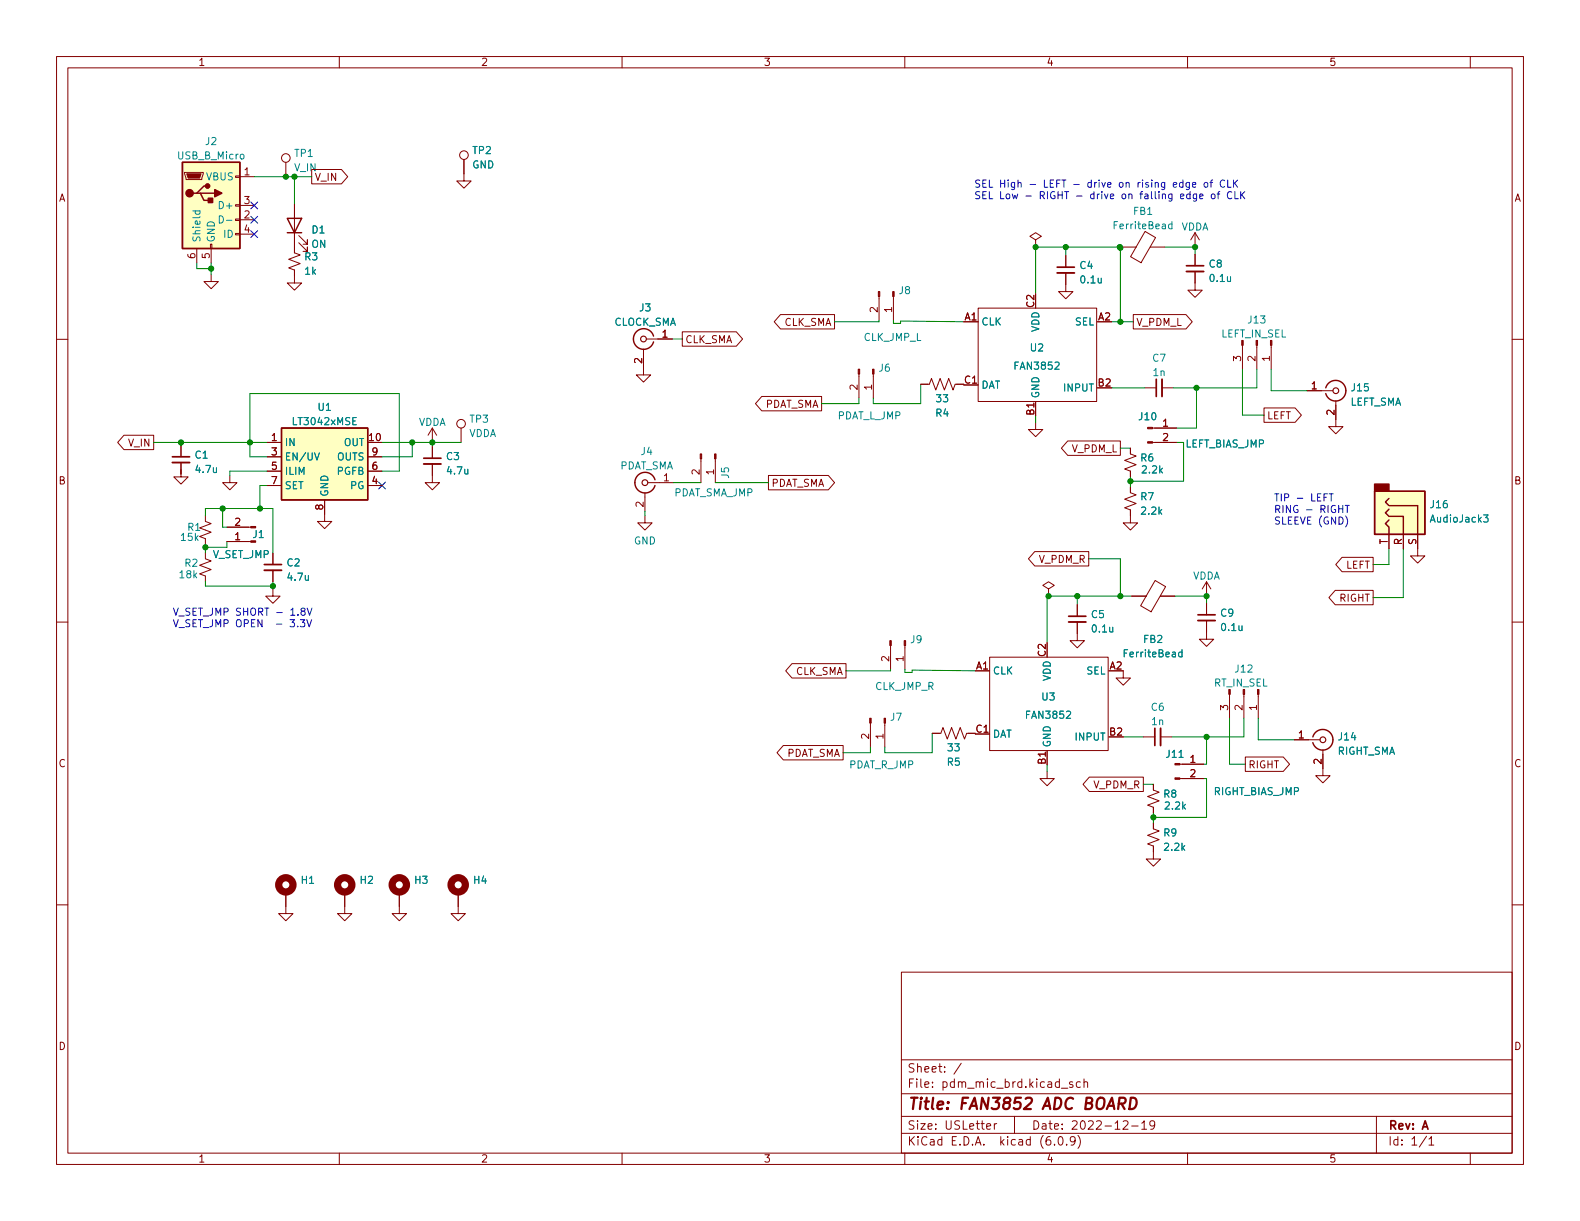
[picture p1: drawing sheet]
<svg xmlns="http://www.w3.org/2000/svg" width="279mm" height="216mm" viewBox="0 0 279 216" stroke-linecap="round" stroke-linejoin="round" font-family="sans-serif">
<g fill="none" stroke="#840000" stroke-width=".18">
<path d="M10 10h259.4v195.9h-259.4zM12 12h255.4v191.9h-255.4zM60 10v2M110 10v2M160 10v2M210 10v2M260 10v2M32.6 30.5h3.3v.2l-.2 1.1h-2.8zM41.7 38.7h.7v.3h-.7zM41.7 36.2h.7v.2h-.7zM41.7 31.1h.7v.3h-.7zM42.4 31.2h2.6"/>
<path d="M42.4 38.9h2.6M42.4 36.3h2.6M50.5 28.7v2.5M52.1 36.1v8.6l1 .4-2 .7 2 .8-2 .8 1 .4v2.2h1.2l-1.2 1.3-1.3-1.3h1.3M55.1 30h5.3l1.1 1.2-1.1 1.3h-5.3zM82 28.2v3.8h1.3l-1.3 1.3-1.2-1.3h1.2M10 60h2M34.8 43.9v2.6M37.2 43.2h.3v.7h-.3zM37.3 48.5v1.3h1.3l-1.3 1.3-1.2-1.3h1.2M37.3 43.9v2.6M41.7 41.3h.7v.2h-.7z"/>
<path d="M42.4 41.4h2.6M52.8 42.9l1.6 1.6v-.8v.8h-.8M52.8 41.7l1.6 1.5v-.8v.8h-.8M114.3 59.9h4.6M120.6 58.7h9.6l1.1 1.2-1.1 1.3h-9.6zM138 55.6h9.6v2.6h-9.6l-1.1-1.3zM155.4 52.4v4.2M158 52.4v4.2M173 54.5h20.9v16.5h-20.9zM183.1 42.4l1-.6-1-.7-1 .7 1 .6v1.3M183.1 43.7h.1M188.5 48.3v3.3h1.2l-1.2 1.2-1.3-1.2h1.3"/>
<path d="M188.5 45.2v2M198.4 43.7h2.5M200.4 55.6h9.3l1.1 1.3-1.1 1.3h-9.3zM202.5 40.9l1.8 1.1-2.5 4.5-1.9-1.1zM203.4 43.7h2.6M211.3 48v3.3h1.3l-1.3 1.3-1.2-1.3h1.2M211.3 41.1v2.6M211.3 45v2M211.3 41.1l-.7 1.3M211.3 41.1l.8 1.3M267.4 60h2M21.9 77h5.3v2.5h-5.3l-1.1-1.3z"/>
<path d="M32 78.7v2.1M47.2 78.2h2.6M76.5 75.7v2.5M76.5 79v2M76.5 75.7l-.8 1.3M76.5 75.7l.7 1.3M81.5 75.7v2.5M113.8 61.7v4.6h1.3l-1.3 1.3-1.3-1.3h1.3M134.7 70.1h10.6v2.5h-10.6l-1.1-1.2zM151.9 66.1v4.3M154.4 66.1v4.3M162.8 67.9h1.5l.4-1 .8 2.1 .7-2.1 .8 2.1 .8-2.1 .7 2.1 .4-1.1h1.5"/>
<path d="M183.1 74.7v1.2h1.3l-1.3 1.3-1.2-1.3h1.2M188.8 78h9.3v2.5h-9.3l-1.1-1.3zM199.9 79.2v1.1l1 .3-2 .8 2 .8-2 .7 1 .4v1M202.4 68.6h2.1M203.8 78.2h4.2M203.8 75.7h4.2M205.5 68.6h2M219.7 61.1v4.2M222.2 61.1v4.2M223.5 72.1h5.5l1.1 1.3-1.1 1.3h-5.5zM224.8 61.1v4.2M231.1 69.1h4.6"/>
<path d="M236.2 70.9v4.5h1.3l-1.3 1.3-1.3-1.3h1.3M32 83.1v1.2h1.3l-1.3 1.3-1.3-1.3h1.3M32 81.8v2M36.3 97.8v1l1 .4-2 .7 2 .8-2 .8 1 .4v1M36.3 91.2v1l1 .4-2 .7 2 .8-2 .8 1 .4v1M40.1 93.2h4.2M40.1 95.8h4.2M40.6 84.1v1.2h1.3l-1.3 1.3-1.2-1.3h1.2M47.2 80.8h2.6M47.2 85.9h2.6M47.2 83.3h2.6M48.3 97.8v2"/>
<path d="M57.4 88.4v3.8h1.3l-1.3 1.3-1.3-1.3h1.3M65 80.8h2.6M65 85.9h2.6M65 83.3h2.6M76.5 82v3.3h1.2l-1.2 1.3-1.3-1.3h1.3M114 91.2v1.3h1.3l-1.3 1.2-1.2-1.2h1.2M114 87.1v3.3M114.6 85.3h4.5M124 81.1v4.2M126.5 81.1v4.2M135.9 84.1h10.6l1.1 1.2-1.1 1.3h-10.6zM183 97.5h9.5v2.6h-9.5l-1.1-1.3z"/>
<path d="M199.9 86.1v1l1 .4-2 .8 2 .7-2 .8 1 .4v2.3h1.3l-1.3 1.2-1.3-1.2h1.3M237.3 98.6h5.5v2.5h-5.5l-1.1-1.3zM245.6 94.5v2.5M248.2 94.5v2.5M250.7 94.5v3.8h1.3l-1.3 1.3-1.3-1.3h1.3M10 110h2M48.3 104.1v1.3h1.2l-1.2 1.3-1.3-1.3h1.3M48.3 100.8v2.1M140.1 117.3h9.5v2.6h-9.5l-1.2-1.3zM157.5 114.1v4.3M160 114.1v4.3M175 116.2h21v16.5h-21z"/>
<path d="M185.4 104.1l1-.6-1-.6-1 .6 1 .6v1.3M185.4 105.4h.1M190.5 110v3.3h1.3l-1.3 1.3-1.3-1.3h1.3M190.5 106.9v2.1M198.6 118.6v1.3h1.3l-1.3 1.3-1.2-1.3h1.2M200.2 105.4h2.5M204.3 102.6l1.8 1.1-2.5 4.5-1.9-1.1zM205.2 105.4h2.6M213.4 109.7v3.3h1.2l-1.2 1.3-1.3-1.3h1.3M213.4 102.9v2.5M213.4 106.7v2M213.4 102.9l-.8 1.2"/>
<path d="M213.4 102.9l.7 1.2M236.1 104.4h6.7v2.5h-6.7l-1.1-1.2zM267.4 110h2M138.5 131.8h10.6v2.6h-10.6l-1.1-1.3zM153.9 127.9v4.2M156.5 127.9v4.2M164.8 129.7h1.6l.4-1 .7 2 .8-2 .7 2 .8-2 .8 2 .3-1h1.6M185.2 136.4v1.3h1.2l-1.2 1.2-1.3-1.2h1.3M192.6 137.4h9.6v2.6h-9.6l-1.1-1.3zM202.2 130.3h2M204 138.7v1l1 .4-2.1 .7 2.1 .8-2.1 .8 1.1 .3v1.1M205.2 130.3h2.1"/>
<path d="M208.6 137.7h4.3M208.6 135.1h4.3M217.4 122.8v4.2M220 122.8v4.2M220.2 133.9h6.7l1.1 1.2-1.1 1.3h-6.7zM222.5 122.8v4.2M228.9 130.8h4.5M233.9 132.6v4.6h1.3l-1.3 1.2-1.2-1.2h1.2M10 160h2M50.5 157.7v3.8h1.3l-1.3 1.3-1.2-1.3h1.2M61 157.7v3.8h1.2l-1.2 1.3-1.3-1.3h1.3M70.6 157.7v3.8h1.3l-1.3 1.3-1.3-1.3h1.3"/>
<path d="M81 157.7v3.8h1.3l-1.3 1.3-1.2-1.3h1.2M204 145.5v1.1l1 .3-2.1 .8 2.1 .8-2.1 .7 1.1 .4v2.3h1.2l-1.2 1.3-1.3-1.3h1.3M267.4 160h2M159.4 171.9h108v32h-108zM159.4 197.4h108M159.4 193.4h108M159.4 187.4h108M170 188l-1.3 1.9M174.5 199.2l.7-.2-.1-.3h-.4l-.2 .2v.7h.6M175.8 198.7v1M176.3 198.7h-.3l-.2 .3M179.4 197.4v3"/>
<path d="M187.7 192.4h1.1M189.7 191.4l-.4-.1-.2 .2 .1 .2 .5 .2v.3h-.6M191 191.4l-.4-.1-.3 .3v.4l.2 .2h.5M191.7 191.4l.2-.1 .4 .1v.9M191.7 190.8v1.5M198.6 198.3l.6-.1 .2 .1 .1 .3-1 1.1h1M200.1 199.1h1.2M201.9 198.6l.4-.4v1.5M201.9 199.7h.9M204.2 198.8l-.3 .3-.4-.1-.2-.2 .2-.6h.4l.2 .1a.99 .99 0 0 1-.3 1.4h-.3M243.4 197.4v6.5M60 203.9v2"/>
<path d="M110 203.9v2M159.4 200.4h108M160 203.9v2M186.5 202.3v.2M187.3 201h.2a.81 .81 0 0 1 .6 .6 .81 .81 0 0 1-.3 .8l-.2 .1a.81 .81 0 0 1-.6-.6 .81 .81 0 0 1 .3-.9zM188.6 202.3v.2M190.1 201.6l-.3 .3h-.3l-.2-.3 .1-.6h.4l.2 .1a.99 .99 0 0 1-.3 1.4h-.3M190.6 200.8a1.72 1.72 0 0 1 0 2.2M210 203.9v2M252.3 200.9l-1.3 1.9M252.7 201.4l.4-.4v1.5M252.7 202.5h.8"/>
<path d="M260 203.9v2"/>
<circle cx="50.5" cy="27.9" r=".76"/>
<circle cx="82" cy="27.4" r=".76"/>
<circle cx="81.5" cy="74.9" r=".76"/>
</g>
<path d="M197.8 195.2h.8a.55 .55 0 0 0 .4-.5 .55 .55 0 0 0-.3-.6h-.7l-.3 2M198.3 195.2l.6 .9M200 194.1h.4a1.08 1.08 0 0 1 .6 1.1 1.08 1.08 0 0 1-.8 .9h-.5z" fill="none" stroke="#840000" stroke-width=".4"/>
<g fill="none" stroke="#840000" stroke-width="1.3">
<circle cx="50.5" cy="156.5" r="1.27"/>
<circle cx="61" cy="156.5" r="1.27"/>
<circle cx="70.6" cy="156.5" r="1.27"/>
<circle cx="81" cy="156.5" r="1.27"/>
</g>
<path d="M186.9 48.3h3.1M209.8 48h3.1M205.5 67.1v3M30.5 81.8h3M74.9 82h3.1M46.7 100.8h3.1M189 110h3M211.8 109.7h3.1M205.2 128.8v3" fill="none" stroke="#840000" stroke-width=".33"/>
<path d="M186.9 47.2h3.1M209.8 47h3.1M204.5 67.1v3M30.5 80.8h3M46.7 99.8h3.1M74.9 81h3.1M189 109h3M211.8 108.7h3.1M204.2 128.8v3" fill="none" stroke="#840000" stroke-width=".3"/>
<g fill="#840000" stroke="#840000" stroke-width=".18">
<path d="M217.3 121.9h.3v.9h-.3z"/>
<path d="M219.8 121.9h.3v.9h-.3z"/>
<path d="M222.4 121.9h.2v.9h-.2z"/>
<path d="M202.9 78.1h.9v.3h-.9z"/>
<path d="M202.9 75.6h.9v.2h-.9z"/>
<path d="M44.3 93.1h.9v.2h-.9z"/>
<path d="M44.3 95.6h.9v.3h-.9z"/>
<path d="M219.6 60.2h.2v.9h-.2z"/>
<path d="M222.1 60.2h.3v.9h-.3z"/>
<path d="M224.7 60.2h.2v.9h-.2z"/>
<path d="M151.8 65.3h.2v.8h-.2z"/>
<path d="M154.3 65.3h.3v.8h-.3z"/>
<path d="M123.8 80.3h.3v.8h-.3z"/>
<path d="M126.4 80.3h.2v.8h-.2z"/>
<path d="M155.3 51.6h.3v.8h-.3z"/>
<path d="M157.9 51.6h.2v.8h-.2z"/>
<path d="M153.8 127h.3v.9h-.3z"/>
<path d="M156.3 127h.3v.9h-.3z"/>
<path d="M157.4 113.3h.2v.8h-.2z"/>
<path d="M159.9 113.3h.2v.8h-.2z"/>
<path d="M33 30.7h2.6l-.3 .8h-2z"/>
<path d="M207.8 137.5h.8v.3h-.8z"/>
<path d="M207.8 135h.8v.3h-.8z"/>
</g>
<g fill="#ffffc2" stroke="#ffffc2" stroke-width=".18">
<path d="M49.8 75.7h15.2v12.7h-15.2z"/>
<path d="M32.3 28.7h10.1v15.2h-10.1z"/>
<path d="M243.1 86.9h8.9v7.6h-8.9z"/>
</g>
<g fill="none" stroke="#840000" stroke-width=".25">
<path d="M32.3 28.7h10.1v15.2h-10.1zM34.8 34.2h.6l.7 1.2h1.2M35.4 34.2h2.6M36.7 32.9h-.6l-1.3 1.3h-.6M50.8 38.6h2.5l-1.2 2.5zM50.8 41.1h2.5M115.6 59.4a1.81 1.81 0 0 0-2.8-.9 1.81 1.81 0 0 0 0 2.9 1.81 1.81 0 0 0 2.8-.9M49.8 75.7h15.2v12.7h-15.2zM234.4 68.6a1.81 1.81 0 0 1 2.8-1 1.81 1.81 0 0 1 0 3 1.81 1.81 0 0 1-2.8-1M112.3 85.3a1.81 1.81 0 0 0 1.5 1.9 1.81 1.81 0 0 0 2-1.3M115.8 84.8a1.81 1.81 0 0 0-2-1.3 1.81 1.81 0 0 0-1.5 1.8M243.1 86.9h8.9v7.6h-8.9z"/>
<path d="M245.6 91.9l-.6 .7 .6 .6v1.3M245.6 90l-.6 .7 .6 .6h2.6v3.2M245.6 88.1l-.6 .7 .6 .6h5.1v5.1M232.2 130.3a1.81 1.81 0 0 1 2.7-1 1.81 1.81 0 0 1 0 3 1.81 1.81 0 0 1-2.7-1"/>
</g>
<path d="M34.1 37.3h1.3M34.6 37.3l-.1 .3 .3 .3 .5-.1v-.5M38.8 38.2a.64 .64 0 0 1 .7 .6 .64 .64 0 0 1-.7 .6zM40.1 39h.9M207.2 39.7l-.3-.1-.3 .3 .2 .5h.4M207.2 39.2v1.3M55.6 80.1l.5 1.2 .4-1.2M262.4 91h.8l-.5 .5 .4 .2v.5l-.2 .1-.5-.1M209 115.4l-.3-.1-.3 .2 .1 .6h.5M209 114.9v1.2" fill="none" stroke="#008484" stroke-width=".18"/>
<g fill="none" stroke="#840000" stroke-width=".2">
<circle cx="113.8" cy="59.9" r=".51"/>
<circle cx="236.2" cy="69.1" r=".51"/>
<circle cx="114" cy="85.3" r=".51"/>
<circle cx="233.9" cy="130.8" r=".51"/>
</g>
<g fill="#840000" stroke="#840000" stroke-width=".25">
<path d="M38 33.5l1.2 .7-1.2 .6z"/>
<path d="M36.8 35.1h.8v.7h-.8z"/>
<path d="M243.1 85.6h2.5v1.3h-2.5z"/>
<circle cx="33.5" cy="34.2" r=".63"/>
<circle cx="36.7" cy="32.9" r=".38"/>
</g>
<g fill="none" stroke="#0000c2" stroke-width=".18">
<path d="M209.2 32.3h-.4l-.2 .2 .1 .5h.5M209.2 31.8v1.3M210.3 32.3v1l-.2 .2h-.3M210.3 32.3h-.3l-.3 .2 .1 .5h.5M210.4 34.4l-.3-.1-.3 .2 .2 .6h.4M210.4 33.9v1.3M210.9 32.7l.6-.1-.1-.3h-.3l-.2 .1v.6h.5M211.6 34.3v1l-.2 .3-.3-.1M211.6 34.4l-.4-.1-.2 .2 .1 .6h.5M212.1 34.7l.6-.1v-.2l-.4-.1-.2 .2 .1 .6h.5M213 32.3h.4l.2 .2v.4l-.2 .2-.4-.1-.1-.1zM214 32.3h.4"/>
<path d="M214.3 34.4l.3-.1 .3 .2v.4l-.3 .3-.3-.1-.1-.2zM214.4 31.8l-.3 .2v1.1M215.2 34.3h.5M215.7 33.9l-.3 .2v1.1M216.6 32a.6 .6 0 0 0-.9 .4 .6 .6 0 0 0 .6 .7l.3-.1M217.1 31.8v1.3h.6M217.8 34a.6 .6 0 0 0-.8 .4 .6 .6 0 0 0 .6 .8l.2-.2M218.1 31.8v1.3M218.3 32.4l.6 .7M218.4 33.9v1.3h.6M218.9 31.8l-.8 .8M219.4 33.9v1.3"/>
<path d="M219.6 34.4l.5 .8M220.1 33.9l-.7 .7M234.1 87.9h.5M234.7 87.3h-.6v1.3M235 87.3h.8M235.4 87.3v1.3M236.7 90h.8M237.5 89.4v1.2M237.9 89.4h.7M237.9 91.2a1.46 1.46 0 0 1 0 2M238.2 89.4v1.2M52.6 110.7v.1"/>
<path d="M53.1 109.6h.8l-.4 .5 .3 .1v.5l-.1 .1-.6-.1M53.5 108.1l-.3-.3 .1-.2 .2-.1 .3 .1 .2 .2-.1 .2-.5 .1-.2 .2v.3l.3 .2h.2l.3-.2-.1-.4-.2-.1M54.3 109.6l.4 1.2 .4-1.2M54.3 107.5l.4 1.3 .5-1.3"/>
</g>
<g fill="none" stroke="#008400" stroke-width=".18">
<path d="M45 31.2h10.1M52.1 31.2v4.9M34.8 46.5v1h2.5M37.3 46.5v2M118.9 59.9h1.7M155.4 56.6v.3h-7.8M158 56.6v.6h1.3v-.4l11.1 .1M188.5 43.7v1.5M196.6 56.9h3.8M198 43.7l.1 .1v13.1M198.4 43.7h-15.3v8.2M206 43.7h5.3v1.3"/>
<path d="M27.2 78.2h20M32 78.2v.5M67.6 78.2h13.9M72.9 78.2v2.6h-5.3M76.5 78.2v.8M151.9 70.4v1h-6.6M162.8 67.9v3.5h-8.4v-1M183.1 73.5v1.2M196.6 68.6h5.8M198.1 79.2h1.8M208 78.2h1.3v6.9h-9.4M211.6 68.6v7.1h-3.6"/>
<path d="M219.7 65.3v8.1h3.8M222.2 65.3v3.3h-14.7M224.8 65.3v3.8h6.3M32 83.1v.7M36.3 91.2v-1.3h12v7.9M36.3 96.3v1.5M39.4 89.9v3.3h.7M40.1 95.8v1h-3.8M47.2 80.8h-3v-11.2h26.4v13.7h-3M47.2 83.3h-6.6v.8M47.2 85.9h-1.2v4M114 90.4v.8"/>
<path d="M119.1 85.3h4.9M126.5 85.3h9.4M192.5 98.8h5.6v6.6M199.9 84.3v1.8M245.6 97v2.8h-2.8M248.2 97v8.7h-5.4M36.3 102.9v.7h12M48.3 102.9v1.2M157.5 118.4v.2h-7.9M160 118.4v.5h1.3v-.4l11.2 .1M190.5 105.4v1.5M200.2 105.4h-15v8.3"/>
<path d="M207.8 105.4h5.6v1.3M153.9 132.1v1h-4.8M164.8 129.7v3.4h-8.3v-1M185.2 135.3v1.1M198.6 130.3h3.6M202.2 138.7h1.8M212.9 137.7h.5v6.8h-9.4M213.4 130.3v4.8h-.5M217.4 127v8.1h2.8M220 127v3.3h-12.7M222.5 127v3.8h6.4M204 143.8v1.7"/>
</g>
<path d="M44.3 38.3l1.3 1.2M44.3 35.7l1.3 1.2M45.6 38.3l-1.3 1.2M45.6 35.7l-1.3 1.2M44.3 40.8l1.3 1.2M45.6 40.8l-1.3 1.2M67 85.2l1.2 1.3M68.2 85.2l-1.2 1.3" fill="none" stroke="#000084" stroke-width=".18"/>
<g fill="#008400" stroke="#008400" stroke-width=".18">
<circle cx="204" cy="144.5" r=".46"/>
<circle cx="198.1" cy="105.4" r=".46"/>
<circle cx="213.4" cy="105.4" r=".46"/>
<circle cx="32" cy="78.2" r=".46"/>
<circle cx="36.3" cy="96.8" r=".46"/>
<circle cx="48.3" cy="103.6" r=".46"/>
<circle cx="198.1" cy="43.8" r=".46"/>
<circle cx="188.5" cy="43.7" r=".46"/>
<circle cx="211.3" cy="43.7" r=".46"/>
<circle cx="198" cy="43.7" r=".46"/>
<circle cx="183.1" cy="43.7" r=".46"/>
<circle cx="199.9" cy="85.1" r=".46"/>
<circle cx="72.9" cy="78.2" r=".46"/>
<circle cx="76.5" cy="78.2" r=".46"/>
<circle cx="39.4" cy="89.9" r=".46"/>
<circle cx="46" cy="89.9" r=".46"/>
<circle cx="190.5" cy="105.4" r=".46"/>
<circle cx="185.4" cy="105.4" r=".46"/>
<circle cx="50.5" cy="31.2" r=".46"/>
<circle cx="44.2" cy="78.2" r=".46"/>
<circle cx="37.3" cy="47.5" r=".46"/>
<circle cx="52.1" cy="31.2" r=".46"/>
<circle cx="213.4" cy="130.3" r=".46"/>
<circle cx="198.1" cy="56.9" r=".46"/>
<circle cx="211.6" cy="68.6" r=".46"/>
</g>
<text font-size="2.8" fill="#840000" x="160.4" y="196.2">Title: FAN3852 ADC BOARD</text>
<g font-size="2.1" fill="#840000">
<text x="160.4" y="189.7">Sheet: /</text>
<text x="160.4" y="192.4">File: pdm_mic_brd.kicad_sch</text>
<text x="160.4" y="202.5">KiCad E.D.A. kicad (6.0.9)</text>
<text x="160.4" y="199.7">Size: USLetter</text>
<text x="182.4" y="199.7">Date: 2022-12-19</text>
<text x="245.4" y="199.7">Rev: A</text>
<text x="245.4" y="202.5">Id: 1/1</text>
</g>
<g font-size="1.8" fill="#840000">
<text x="35" y="11.6">1</text>
<text x="85" y="11.6">2</text>
<text x="135" y="11.6">3</text>
<text x="185" y="11.6">4</text>
<text x="235" y="11.6">5</text>
<text x="10.3" y="35.6">A</text>
<text x="43.2" y="31">1</text>
<text x="55.6" y="32">V_IN</text>
<text x="267.7" y="35.6">A</text>
<text x="43.2" y="38.6">2</text>
<text x="43.2" y="36.1">3</text>
<text x="43.2" y="41.1">4</text>
<text x="34.5" y="45.7" transform="rotate(-90 34.5 45.7)">6</text>
<text x="37.1" y="45.7" transform="rotate(-90 37.1 45.7)">5</text>
<text x="117.1" y="59.7">1</text>
<text x="138.5" y="57.6">CLK_SMA</text>
<text x="155.2" y="55.2" transform="rotate(-90 155.2 55.2)">2</text>
<text x="157.7" y="55.2" transform="rotate(-90 157.7 55.2)">1</text>
<text x="170.6" y="56.6">A1</text>
<text x="182.9" y="54.3" transform="rotate(-90 182.9 54.3)">C2</text>
<text x="194.2" y="56.6">A2</text>
<text x="200.9" y="57.6">V_PDM_L</text>
<text x="113.5" y="64.2" transform="rotate(-90 113.5 64.2)">2</text>
<text x="121.1" y="60.7">CLK_SMA</text>
<text x="219.5" y="63.9" transform="rotate(-90 219.5 63.9)">3</text>
<text x="222" y="63.9" transform="rotate(-90 222 63.9)">2</text>
<text x="224.5" y="63.9" transform="rotate(-90 224.5 63.9)">1</text>
<text x="151.6" y="68.9" transform="rotate(-90 151.6 68.9)">2</text>
<text x="154.2" y="68.9" transform="rotate(-90 154.2 68.9)">1</text>
<text x="170.6" y="67.8">C1</text>
<text x="194.2" y="68.3">B2</text>
<text x="231.9" y="68.8">1</text>
<text x="48" y="78">1</text>
<text x="65.3" y="78">10</text>
<text x="135.1" y="72.1">PDAT_SMA</text>
<text x="182.9" y="73.4" transform="rotate(-90 182.9 73.4)">B1</text>
<text x="205.6" y="75.4">1</text>
<text x="205.6" y="78">2</text>
<text x="224" y="74.1">LEFT</text>
<text x="236" y="73.4" transform="rotate(-90 236 73.4)">2</text>
<text x="22.8" y="79">V_IN</text>
<text x="48" y="80.5">3</text>
<text x="48" y="83.1">5</text>
<text x="65.8" y="83.1">6</text>
<text x="65.8" y="80.5">9</text>
<text x="123.7" y="83.9" transform="rotate(-90 123.7 83.9)">2</text>
<text x="126.2" y="83.9" transform="rotate(-90 126.2 83.9)">1</text>
<text x="189.5" y="80">V_PDM_L</text>
<text x="10.3" y="85.7">B</text>
<text x="48" y="85.6">7</text>
<text x="65.8" y="85.6">4</text>
<text x="113.8" y="89.6" transform="rotate(-90 113.8 89.6)">2</text>
<text x="117.4" y="85.1">1</text>
<text x="136.4" y="86.1">PDAT_SMA</text>
<text x="267.7" y="85.7">B</text>
<text x="41.5" y="95.5">1</text>
<text x="41.5" y="93">2</text>
<text x="57.1" y="90.2" transform="rotate(-90 57.1 90.2)">8</text>
<text x="183.7" y="99.5">V_PDM_R</text>
<text x="237.9" y="100.5">LEFT</text>
<text x="245.4" y="96.3" transform="rotate(-90 245.4 96.3)">T</text>
<text x="247.9" y="96.4" transform="rotate(-90 247.9 96.4)">R</text>
<text x="250.4" y="96.3" transform="rotate(-90 250.4 96.3)">S</text>
<text x="236.8" y="106.4">RIGHT</text>
<text x="140.6" y="119.3">CLK_SMA</text>
<text x="157.2" y="117" transform="rotate(-90 157.2 117)">2</text>
<text x="159.8" y="117" transform="rotate(-90 159.8 117)">1</text>
<text x="172.6" y="118.4">A1</text>
<text x="184.9" y="116.1" transform="rotate(-90 184.9 116.1)">C2</text>
<text x="196.2" y="118.4">A2</text>
<text x="217.2" y="125.6" transform="rotate(-90 217.2 125.6)">3</text>
<text x="219.7" y="125.6" transform="rotate(-90 219.7 125.6)">2</text>
<text x="222.2" y="125.6" transform="rotate(-90 222.2 125.6)">1</text>
<text x="153.7" y="130.7" transform="rotate(-90 153.7 130.7)">2</text>
<text x="156.2" y="130.7" transform="rotate(-90 156.2 130.7)">1</text>
<text x="172.6" y="129.5">C1</text>
<text x="196.2" y="130">B2</text>
<text x="229.6" y="130.6">1</text>
<text x="10.3" y="135.6">C</text>
<text x="138.9" y="133.8">PDAT_SMA</text>
<text x="184.9" y="135.1" transform="rotate(-90 184.9 135.1)">B1</text>
<text x="210.5" y="134.9">1</text>
<text x="210.5" y="137.4">2</text>
<text x="220.7" y="135.9">RIGHT</text>
<text x="233.7" y="135.1" transform="rotate(-90 233.7 135.1)">2</text>
<text x="267.7" y="135.6">C</text>
<text x="193.4" y="139.4">V_PDM_R</text>
<text x="10.3" y="185.7">D</text>
<text x="267.7" y="185.7">D</text>
<text x="35" y="205.6">1</text>
<text x="85" y="205.6">2</text>
<text x="135" y="205.6">3</text>
<text x="185" y="205.6">4</text>
<text x="235" y="205.6">5</text>
</g>
<g font-size="1.8" fill="#008484">
<text x="31.5" y="28.2">USB_B_Micro</text>
<text x="36.4" y="25.6">J2</text>
<text x="52.1" y="27.7">TP1</text>
<text x="83.5" y="29.8">GND</text>
<text x="83.6" y="27.2">TP2</text>
<text x="36.5" y="31.9">VBUS</text>
<text x="52.1" y="30.3">V_IN</text>
<text x="39.1" y="37">D+</text>
<text x="55.2" y="41.3">D1</text>
<text x="197.2" y="40.5">FerriteBead</text>
<text x="200.5" y="38">FB1</text>
<text x="208.8" y="40.7">VDDA</text>
<text x="35.4" y="42.9" transform="rotate(-90 35.4 42.9)">Shield</text>
<text x="38" y="42.9" transform="rotate(-90 38 42.9)">GND</text>
<text x="39.6" y="42">ID</text>
<text x="53.9" y="46">R3</text>
<text x="55.1" y="43.8">ON</text>
<text x="191" y="47.6">C4</text>
<text x="213.8" y="47.3">C8</text>
<text x="53.9" y="48.6">1k</text>
<text x="159" y="52">J8</text>
<text x="191.2" y="50.1">0.1u</text>
<text x="214" y="49.8">0.1u</text>
<text x="108.5" y="57.6">CLOCK_SMA</text>
<text x="113.1" y="55.1">J3</text>
<text x="173.5" y="57.5">CLK</text>
<text x="183.8" y="58.7" transform="rotate(-90 183.8 58.7)">VDD</text>
<text x="190.1" y="57.5">SEL</text>
<text x="215.9" y="59.7">LEFT_IN_SEL</text>
<text x="220.8" y="57.2">J13</text>
<text x="152.7" y="60.3">CLK_JMP_L</text>
<text x="155.5" y="65.7">J6</text>
<text x="179.6" y="65.4">FAN3852</text>
<text x="182.2" y="62.1">U2</text>
<text x="203.9" y="64">C7</text>
<text x="165.6" y="71.1">33</text>
<text x="173.5" y="68.7">DAT</text>
<text x="183.8" y="70.5" transform="rotate(-90 183.8 70.5)">GND</text>
<text x="188.2" y="69.2">INPUT</text>
<text x="204" y="66.5">1n</text>
<text x="238.6" y="71.7">LEFT_SMA</text>
<text x="239.1" y="69.2">J15</text>
<text x="51.9" y="75.2">LT3042xMSE</text>
<text x="56.3" y="72.6">U1</text>
<text x="73.9" y="75.3">VDDA</text>
<text x="82.9" y="77.3">VDDA</text>
<text x="83.1" y="74.7">TP3</text>
<text x="148" y="74.1">PDAT_L_JMP</text>
<text x="165.5" y="73.7">R4</text>
<text x="201.5" y="74.3">J10</text>
<text x="34.5" y="81.1">C1</text>
<text x="34.7" y="83.6">4.7u</text>
<text x="50.3" y="78.9">IN</text>
<text x="50.3" y="81.4">EN/UV</text>
<text x="50.3" y="83.9">ILIM</text>
<text x="59.6" y="83.9">PGFB</text>
<text x="59.6" y="81.4">OUTS</text>
<text x="60.8" y="78.9">OUT</text>
<text x="79" y="81.3">C3</text>
<text x="79.2" y="83.9">4.7u</text>
<text x="109.5" y="83">PDAT_SMA</text>
<text x="113.4" y="80.5">J4</text>
<text x="201.7" y="81.6">R6</text>
<text x="202.1" y="83.7">2.2k</text>
<text x="209.5" y="79.1">LEFT_BIAS_JMP</text>
<text x="50.3" y="86.5">SET</text>
<text x="58" y="87.9" transform="rotate(-90 58 87.9)">GND</text>
<text x="62" y="86.5">PG</text>
<text x="119.1" y="87.8">PDAT_SMA_JMP</text>
<text x="128.9" y="84.5" transform="rotate(-90 128.9 84.5)">J5</text>
<text x="201.7" y="88.4">R7</text>
<text x="253" y="89.8">J16</text>
<text x="32.1" y="95.6">15k</text>
<text x="33.2" y="93.9">R1</text>
<text x="44.7" y="95.1">J1</text>
<text x="201.9" y="91">2.2k</text>
<text x="253.1" y="92.4">AudioJack3</text>
<text x="32.7" y="100.2">R2</text>
<text x="37.6" y="98.7">V_SET_JMP</text>
<text x="50.8" y="100.1">C2</text>
<text x="112.1" y="96.3">GND</text>
<text x="31.8" y="102.2">18k</text>
<text x="51" y="102.7">4.7u</text>
<text x="210.9" y="102.5">VDDA</text>
<text x="161" y="113.7">J9</text>
<text x="193" y="109.3">C5</text>
<text x="193.2" y="111.8">0.1u</text>
<text x="202.2" y="113.7">FB2</text>
<text x="215.9" y="109">C9</text>
<text x="216.1" y="111.6">0.1u</text>
<text x="175.5" y="119.3">CLK</text>
<text x="192.1" y="119.3">SEL</text>
<text x="199" y="116.2">FerriteBead</text>
<text x="218.5" y="118.9">J12</text>
<text x="154.7" y="122">CLK_JMP_R</text>
<text x="184.3" y="123.9">U3</text>
<text x="185.8" y="120.4" transform="rotate(-90 185.8 120.4)">VDD</text>
<text x="203.6" y="125.7">C6</text>
<text x="214.7" y="121.4">RT_IN_SEL</text>
<text x="157.5" y="127.4">J7</text>
<text x="175.5" y="130.4">DAT</text>
<text x="181.6" y="127.1">FAN3852</text>
<text x="190.3" y="130.9">INPUT</text>
<text x="203.7" y="128.2">1n</text>
<text x="236.8" y="130.9">J14</text>
<text x="150.1" y="135.9">PDAT_R_JMP</text>
<text x="167.5" y="135.4">R5</text>
<text x="167.7" y="132.8">33</text>
<text x="185.8" y="132.2" transform="rotate(-90 185.8 132.2)">GND</text>
<text x="206.3" y="134">J11</text>
<text x="236.4" y="133.4">RIGHT_SMA</text>
<text x="205.8" y="141">R8</text>
<text x="206.1" y="143.1">2.2k</text>
<text x="214.6" y="140.6">RIGHT_BIAS_JMP</text>
<text x="205.8" y="147.9">R9</text>
<text x="206" y="150.4">2.2k</text>
<text x="53.3" y="156.3">H1</text>
<text x="63.7" y="156.3">H2</text>
<text x="73.4" y="156.3">H3</text>
<text x="83.8" y="156.3">H4</text>
</g>
<g font-size="1.8" fill="#0000c2">
<text x="172.2" y="33.2">SEL High - LEFT - drive on rising edge of CLK</text>
<text x="172.2" y="35.2">SEL Low - RIGHT - drive on falling edge of CLK</text>
<text x="225.2" y="88.7">TIP - LEFT</text>
<text x="225.2" y="90.7">RING - RIGHT</text>
<text x="225.2" y="92.7">SLEEVE (GND)</text>
<text x="30.5" y="108.9">V_SET_JMP SHORT - 1.8V</text>
<text x="30.5" y="110.9">V_SET_JMP OPEN - 3.3V</text>
</g>
</svg>
